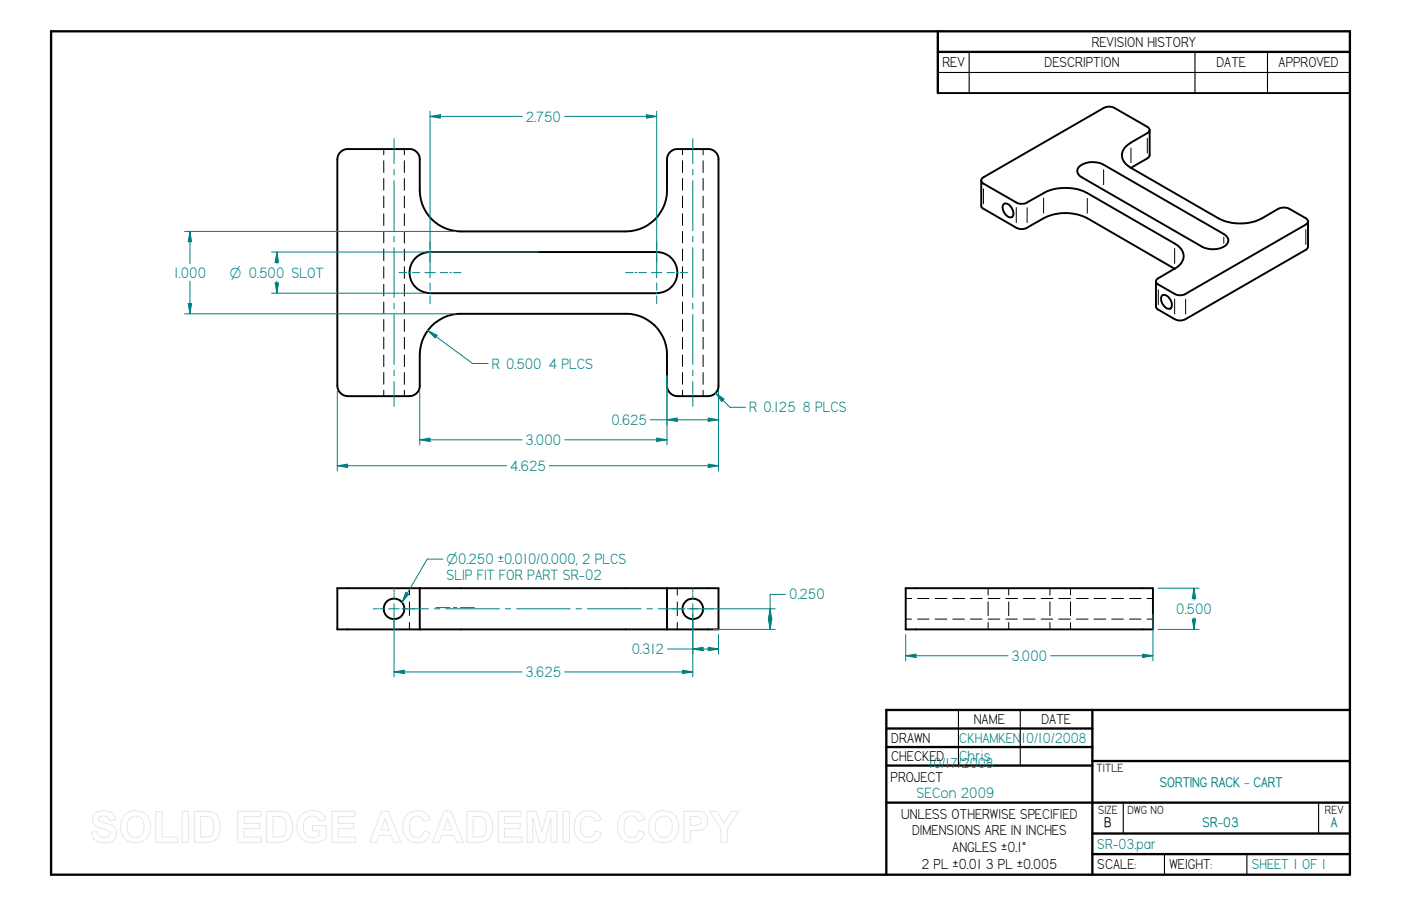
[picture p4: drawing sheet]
<svg xmlns="http://www.w3.org/2000/svg" width="432mm" height="279mm" viewBox="0 0 432 279" stroke-linecap="round" stroke-linejoin="round" font-family="sans-serif">
<g fill="none" stroke="#000" stroke-width=".72">
<path d="M15.7 9.7l400.4-.1v260.1h-400.4zM289.1 9.7v19M289.1 16h127M273.2 218.9v50.8M273.2 218.9h142.9M336.7 218.9v50.8M273.2 224.7h63.5M273.2 230.4h63.5M273.2 236.1h63.5M336.7 234.7h79.4M273.2 247.5h142.9M336.7 257h79.4"/>
<path d="M336.7 263.4h79.4"/>
</g>
<path d="M298.7 16v12.7M368.3 16v12.7M390.7 16v12.7M289.1 22.4h127M295.4 218.9v17.2M314.5 218.9v17.2M346.2 247.6v9.4M406.4 247.6v9.4M358.9 263.4v6.3M384.3 263.4v6.3" fill="none" stroke="#000" stroke-width=".34"/>
<g fill="none" stroke="#000" stroke-width=".59">
<path d="M289.1 28.7h127M205.6 49.1v9.6a12.6 12.6 0 0 1-12.7 12.7h-50.8a12.7 12.7 0 0 1-12.7-12.7v-9.6a3.1 3.1 0 0 0-3.2-3.1h-19.1a3.2 3.2 0 0 0-3.1 3.1v69.9a3.3 3.3 0 0 0 3.1 3.2M205.6 49.1a3.2 3.2 0 0 1 3.1-3.1h9.6a3.1 3.1 0 0 1 3.1 3.1v69.9a3.2 3.2 0 0 1-3.1 3.2h-9.6a3.3 3.3 0 0 1-3.1-3.2v-9.6M302.4 55.7v7.7l.1 .4 .6 .6M303.1 56.6l10.6 6.1 1.8 .1 1.1-.4M303.1 54.7a1.04 1.04 0 0 0-.7 1 1.04 1.04 0 0 0 .7 .9M333.4 54.7l37.1 21.4a7.2 7.2 0 0 0 7.5-.6 1.98 1.98 0 0 0-.8-3.3l-37.1-21.4a6.6 6.6 0 0 0-7.8 1.1 2.03 2.03 0 0 0 1.1 2.8M335.1 59.5l26.9 15.6a4.1 4.1 0 0 1 2.1 6l-2.1 1.8-26.9-15.6M335.1 59.6a14.9 14.9 0 0 0-13.5 0l-5.1 2.8M348.5 44l5.1-2.9a1.02 1.02 0 0 0 .7-1 1.02 1.02 0 0 0-.7-1l-10.6-6-1.2-.2-1.1 .2-37.6 21.6M348.6 44a4.1 4.1 0 0 0-2.1 6l2.1 1.8 26.9 15.5a15 15 0 0 0 13.5 0l5-3M354.3 40l-.1 8.2-.6 .7-5.1 2.9"/>
<path d="M127.9 79.8a6.4 6.4 0 0 1 4.6-2.1h69.9a6.4 6.4 0 0 1 6.4 6.4 6.4 6.4 0 0 1-6.4 6.3h-69.9a6.4 6.4 0 0 1-5.8-3.8 6.4 6.4 0 0 1 1.2-6.8zM303.1 64.3l10.6 6.1 1.8 .2 1.1-.4M309.2 63.1a1.49 1.49 0 0 1 2.3 .6l.6 1.1a1.48 1.48 0 0 1-.6 2.3 3.1 3.1 0 0 1-2.3-4zM335.1 67.3a14.9 14.9 0 0 0-13.5 0l-5.1 2.9M394 64.4l1.1-.3 1.8 .1 5.6 3.1a1.04 1.04 0 0 1 .6 1 1.04 1.04 0 0 1-.6 1l-37.1 21.3M403.1 68.2v7.9l-.3 .7-37.4 21.6M142 96.8h50.9a12.6 12.6 0 0 1 12.7 12.7M142.1 96.8a12.6 12.6 0 0 0-12.7 12.7v9.5a3.2 3.2 0 0 1-3.2 3.2h-19.1M356.3 86.8v7.7l.3 .7 5.9 3.4 1.8 .2 1.1-.4M357 87.7l5.5 3.2 1.8 .1 1.1-.4M358.1 91.3a1.49 1.49 0 0 1 2.2 .6l.8 1.6a1.19 1.19 0 0 1-.4 1.7 1.19 1.19 0 0 1-1.6-.5l-.8-.9-.4-1.1zM362 82.8l-5 3a1.02 1.02 0 0 0-.7 1 1.02 1.02 0 0 0 .7 1"/>
<path d="M104 181.4h117.4v12.7h-117.5zM129.4 181.4v12.7M205.6 181.4v12.7M279.1 194.1h76.2v-12.7h-76.2v12.7"/>
<circle cx="121.4" cy="187.7" r="3.2"/>
<circle cx="213.5" cy="187.7" r="3.2"/>
</g>
<g fill="none" stroke="#000" stroke-width=".31">
<path d="M118.3 46v1.7M118.3 49.6v3.6M118.3 55v3.6M124.6 45.9v1.9M124.6 49.6v3.6M124.6 55v3.7M210.4 46v1.7M210.4 49.6v3.6M210.4 55v3.6M216.7 45.9v1.9M216.7 49.6v3.6M216.7 55v3.7"/>
<path d="M303.1 58.3v4.5M340.1 52.3v4.6M348.6 45.6v4.6M353.6 42.6v4.6M118.3 60.5v3.6M118.3 65.9v3.6M118.3 71.4v3.5M118.3 76.8v3.6M124.6 60.5v3.6M124.6 65.9v3.7M124.6 71.4v3.6M124.6 76.8v3.6"/>
<path d="M210.4 60.5v3.6M210.4 65.9v3.6M210.4 71.4v3.5M210.4 76.8v3.6M216.7 60.5v3.6M216.7 65.9v3.7M216.7 71.4v3.6M216.7 76.8v3.6M313.2 64v4.6M316.6 64.1v4.6M321.6 61.1v4.6M335.1 61.2v4.5"/>
<path d="M362 76.6v4.6M377.2 73.1v2M402.5 70.8v4.6M118.3 82.3v3.5M118.3 87.7v3.6M118.3 93.1v3.6M118.3 98.6v3.6M124.6 82.3v3.6M124.6 87.7v3.6M124.6 93.1v3.7M124.6 98.6v3.6M210.4 82.3v3.5"/>
<path d="M210.4 87.7v3.6M210.4 93.1v3.6M210.4 98.6v3.6M216.7 82.3v3.6M216.7 87.7v3.6M216.7 93.1v3.7M216.7 98.6v3.6M357 89.4v4.5M362 92.2v4.6M365.4 92.3v4.6M118.3 104v3.6M118.3 109.5v3.5"/>
<path d="M118.3 114.9v3.6M124.6 104v3.7M124.6 109.5v3.6M124.6 114.9v3.6M210.4 104v3.6M210.4 109.5v3.5M210.4 114.9v3.6M216.7 104v3.7M216.7 109.5v3.6M216.7 114.9v3.6M118.3 120.4v1.8M124.6 120.4v1.8"/>
<path d="M210.4 120.4v1.8M216.7 120.4v1.8M126.2 181.4v2.1M126.2 185.6v4.2M126.2 192v2.1M208.7 181.4v2.1M208.7 185.6v4.3M208.7 192v2.1M279.1 184.6h1.9M279.1 190.9h1.8M282.8 184.6h3.6M282.8 190.9h3.5"/>
<path d="M288.2 184.6h3.6M288.2 190.9h3.6M293.7 184.6h3.6M293.7 190.9h3.6M299.1 184.6h3.6M299.1 190.9h3.6M304.5 181.4v2.1M304.5 185.6v4.3M304.5 192v2.1M304.5 184.6h3.7M304.5 190.9h3.6M310 184.6h3.6"/>
<path d="M310 190.9h3.6M310.9 181.4v2.1M310.9 185.6v4.3M310.9 192v2.1M315.4 184.6h3.7M315.4 190.9h3.6M320.9 184.6h3.6M320.9 190.9h3.5M323.6 181.4v2.1M323.6 185.6v4.3M323.6 192v2.1M326.3 184.6h3.6"/>
<path d="M326.3 190.9h3.6M329.9 181.4v2.1M329.9 185.6v4.2M329.9 192v2.1M331.8 184.6h3.6M331.8 190.9h3.6M337.2 184.6h3.6M337.2 190.9h3.6M342.6 184.6h3.7M342.6 190.9h3.6M348.1 184.6h3.6M348.1 190.9h3.6"/>
<path d="M353.5 184.6h1.8M353.5 190.9h1.8"/>
</g>
<g fill="none" stroke="#008080" stroke-width=".31">
<path d="M121.5 42.8v7.7M121.5 52.2v1.8M121.5 55.7v15.4M213.5 42.8v7.7M213.5 52.2v1.8M213.5 55.7v15.4M121.5 72.9v1.7M121.5 76.4v15.3M132.5 74.5v2.3M132.5 77.4v.6M132.5 78.6v2.3M202.4 74.5v2.3"/>
<path d="M202.4 77.4v.6M202.4 78.6v2.3M213.5 72.9v1.7M213.5 76.4v15.3M121.5 93.5v1.7M121.5 97v15.4M123 84.1h2.3M125.9 84.1h.6M127.1 84.1h2.3M130.9 84.1h3.3M132.5 82.5v3.1M132.5 87.2v2.3"/>
<path d="M132.5 90.1v.5M132.5 91.3v2.3M135.7 84.1h2.3M138.6 84.1h.5M139.8 84.1h2.3M192.8 84.1h2.4M195.8 84.1h.5M196.9 84.1h2.3M200.8 84.1h3.2M202.4 82.5v3.1M202.4 87.2v2.3M202.4 90.1v.5"/>
<path d="M202.4 91.3v2.3M205.6 84.1h2.3M208.5 84.1h.5M209.6 84.1h2.3M213.5 93.5v1.7M213.5 97v15.4M121.5 114.1v1.8M121.5 117.6v7.7M213.5 114.1v1.8M213.5 117.6v7.7M115.1 187.7h1.1M116.5 187.7h.3"/>
<path d="M117.1 187.7h1.2M119.8 187.7h3.2M121.5 181.4v1.2M121.5 182.9v.2M121.5 183.4v1.2M121.5 186.2v3.2M121.5 190.9v1.2M121.5 192.4v.2M121.5 193v1.1M123.8 187.7h8.3M133.9 187.7h1.7M134.3 187.4h4.4"/>
<path d="M137.4 187.7h16.5M139.7 187.4h1.1M141.9 187.4h4.3M155.7 187.7h1.7M159.2 187.7h16.5M177.5 187.7h1.7M181 187.7h16.6M199.3 187.7h1.8M202.9 187.7h8.3M211.9 187.7h3.2M213.5 181.4v1.2M213.5 182.9v.2"/>
<path d="M213.5 183.4v1.2M213.5 186.2v3.2M213.5 190.9v1.2M213.5 192.4v.2M213.5 193v1.1M216.7 187.7h1.1M218.1 187.7h.3M218.7 187.7h1.2M279.1 202.2l3.2-.5v1.1z"/>
</g>
<path d="M279.1 202.2l3.2-.5v1.1z" fill="#008080"/>
<path d="M352.2 201.7l3.1 .5-3.1 .6z" fill="none" stroke="#008080" stroke-width=".31"/>
<path d="M352.2 201.7l3.1 .5-3.1 .6z" fill="#008080"/>
<path d="M279.1 195.7v8.1M355.3 189.4v14.4M368 181.4l.5 3.2h-1zM279.1 202.2h31.6M323.8 202.2h31.5" fill="none" stroke="#008080" stroke-width=".31"/>
<path d="M368 181.4l.5 3.2h-1z" fill="#008080"/>
<path d="M367.5 190.9h1l-.5 3.2z" fill="none" stroke="#008080" stroke-width=".31"/>
<path d="M367.5 190.9h1l-.5 3.2z" fill="#008080"/>
<path d="M129.4 135.6l3.1-.5v1zM356.9 181.4h12.7M356.9 194.1h12.7M368 181.4v3.7M368 190.5v3.6" fill="none" stroke="#008080" stroke-width=".31"/>
<path d="M129.4 135.6l3.1-.5v1z" fill="#008080"/>
<path d="M202.4 135.1l3.2 .5-3.2 .5z" fill="none" stroke="#008080" stroke-width=".31"/>
<path d="M202.4 135.1l3.2 .5-3.2 .5z" fill="#008080"/>
<path d="M132.5 35.9l3.2-.5v1zM205.6 115.8v21.4M129.4 120.6v16.6M129.4 135.6h31.5M174.1 135.6h31.5" fill="none" stroke="#008080" stroke-width=".31"/>
<path d="M132.5 35.9l3.2-.5v1z" fill="#008080"/>
<path d="M199.2 35.4l3.2 .5-3.2 .5z" fill="none" stroke="#008080" stroke-width=".31"/>
<path d="M199.2 35.4l3.2 .5-3.2 .5z" fill="#008080"/>
<path d="M132.5 34.3v48.2M132.5 35.9h28.5M174 35.9h28.4M202.4 34.3v48.2M218.3 199.6l3.1 .6-3.1 .5z" fill="none" stroke="#008080" stroke-width=".31"/>
<path d="M218.3 199.6l3.1 .6-3.1 .5z" fill="#008080"/>
<path d="M213.5 200.2l3.2-.6v1.1z" fill="none" stroke="#008080" stroke-width=".31"/>
<path d="M213.5 200.2l3.2-.6v1.1z" fill="#008080"/>
<path d="M213.5 189.4v12.3M221.4 195.7v6M237.4 187.7l.5 3.2h-1.1zM205.7 200.2h15.7" fill="none" stroke="#008080" stroke-width=".31"/>
<path d="M237.4 187.7l.5 3.2h-1.1z" fill="#008080"/>
<path d="M236.8 190.9h1.1l-.5 3.2z" fill="none" stroke="#008080" stroke-width=".31"/>
<path d="M236.8 190.9h1.1l-.5 3.2z" fill="#008080"/>
<path d="M131.7 172.4l-7.8 13.4M212.7 187.7h26.2M219.9 194.1h19M242.1 183.3h-4.7v10.8" fill="none" stroke="#008080" stroke-width=".31"/>
<path d="M125.1 182.7l.8 .6-2 2.5z" fill="#008080"/>
<path d="M84.8 87.2h1.1l-.6 3.2zM131.7 172.4h4.8M125.1 182.7l.8 .6-2 2.5z" fill="none" stroke="#008080" stroke-width=".31"/>
<path d="M84.8 87.2h1.1l-.6 3.2z" fill="#008080"/>
<path d="M85.3 77.7l.6 3.2h-1.1z" fill="none" stroke="#008080" stroke-width=".31"/>
<path d="M85.3 77.7l.6 3.2h-1.1z" fill="#008080"/>
<path d="M83.7 77.7h82.2M85.3 77.7v3.7M83.7 90.4h47.3M85.3 86.7v3.7M131.8 101.9l13.9 10.2M131.9 101.9l2.8 1.5-.6 .8z" fill="none" stroke="#008080" stroke-width=".31"/>
<path d="M131.9 101.9l2.8 1.5-.6 .8z" fill="#008080"/>
<path d="M145.7 112.1h4.8M220.6 121.2l2.6 1.9-.8 .7zM220.6 121.2l4.4 4.4" fill="none" stroke="#008080" stroke-width=".31"/>
<path d="M220.6 121.2l2.6 1.9-.8 .7z" fill="#008080"/>
<path d="M58 93.6h1.1l-.6 3.2zM225 125.6h4.7" fill="none" stroke="#008080" stroke-width=".31"/>
<path d="M58 93.6h1.1l-.6 3.2z" fill="#008080"/>
<path d="M58.5 71.4l.6 3.1h-1.1z" fill="none" stroke="#008080" stroke-width=".31"/>
<path d="M58.5 71.4l.6 3.1h-1.1z" fill="#008080"/>
<path d="M56.9 71.4h83.6M58.5 71.3v10.1M56.9 96.8h83.6M58.5 86.7v10.1M210.4 206.7l3.1 .5-3.1 .5z" fill="none" stroke="#008080" stroke-width=".31"/>
<path d="M210.4 206.7l3.1 .5-3.1 .5z" fill="#008080"/>
<path d="M121.5 207.2l3.1-.5v1z" fill="none" stroke="#008080" stroke-width=".31"/>
<path d="M121.5 207.2l3.1-.5v1z" fill="#008080"/>
<path d="M218.3 128.9l3.1 .6-3.1 .5zM121.5 189.4v19.4M213.5 189.4v19.4M121.4 207.2h39.5M174 207.2h39.5" fill="none" stroke="#008080" stroke-width=".31"/>
<path d="M218.3 128.9l3.1 .6-3.1 .5z" fill="#008080"/>
<path d="M205.6 129.5l3.1-.6v1.1z" fill="none" stroke="#008080" stroke-width=".31"/>
<path d="M205.6 129.5l3.1-.6v1.1z" fill="#008080"/>
<path d="M205.6 115.8v15.2M200.4 129.5h21M221.4 120.6v10.4M218.3 143.1l3.1 .5-3.1 .6z" fill="none" stroke="#008080" stroke-width=".31"/>
<path d="M218.3 143.1l3.1 .5-3.1 .6z" fill="#008080"/>
<path d="M104 143.6l3.1-.5v1.1z" fill="none" stroke="#008080" stroke-width=".31"/>
<path d="M104 143.6l3.1-.5v1.1z" fill="#008080"/>
<path d="M104 120.6v24.6M221.4 120.6v24.6M103.9 143.6h52.3M169.2 143.6h52.2" fill="none" stroke="#008080" stroke-width=".31"/>
<g fill="none" stroke="#e6e6e6" stroke-width=".31">
<path d="M29.1 251a4.6 4.6 0 0 1 6 .2l.6 1.8-2 .1a1.81 1.81 0 0 0-1.5-1.5 1.81 1.81 0 0 0-1.8 1 2 2 0 0 0 2 1.2 3.6 3.6 0 0 1 3.5 2.7 3.1 3.1 0 0 1-3.8 3.4 3.4 3.4 0 0 1-3.9-3.3l1.8-.1a2.1 2.1 0 0 0 1.8 1.8 2.1 2.1 0 0 0 2.2-1.3 1.81 1.81 0 0 0-1.9-1.3 3.5 3.5 0 0 1-3.6-3l.2-1.1zM38.5 251.2a4.8 4.8 0 0 1 5.8-.5 4.8 4.8 0 0 1 2.1 5.4 4.7 4.7 0 0 1-5.5 3.8 4.7 4.7 0 0 1-3.7-5.6l.4-1.7zM39.9 252.5a2.56 2.56 0 0 1 2.8-.7 2.56 2.56 0 0 1 1.7 2.4 3.1 3.1 0 0 1-2 4 2.71 2.71 0 0 1-3.2-3.3 3.5 3.5 0 0 1 .7-2.4zM48 250.3h2v7.8h4.8v1.7h-6.8zM56.1 250.2h2v9.6h-2zM59.9 250.2h4.1a3.8 3.8 0 0 1 3.9 4.2 4.4 4.4 0 0 1-3 5.2l-5 .2zM61.8 251.8h1.9a2.51 2.51 0 0 1 2.2 3.2 3.2 3.2 0 0 1-1 2.9l-3.1 .2zM73.3 250.2h7.1v1.6h-5.2v2.1h4.9v1.6h-4.9v2.6h5.4v1.7h-7.3zM82.2 250.2h4.1a3.8 3.8 0 0 1 3.9 4.2 4.4 4.4 0 0 1-3 5.2l-5 .2zM84.2 251.8h1.8a2.51 2.51 0 0 1 2.2 3.2 3.2 3.2 0 0 1-1 2.9l-3 .2zM92.9 251.2a5.1 5.1 0 0 1 6.7 0l.8 1.7-1.9 .3a2.65 2.65 0 0 0-3.2-1.4 2.65 2.65 0 0 0-1.8 3 2.95 2.95 0 0 0 1.6 3.2 2.95 2.95 0 0 0 3.5-.6v-1.2h-2.3v-1.6h4.2v3.8a5.8 5.8 0 0 1-8.1-.4 5.5 5.5 0 0 1 .5-6.8zM102.3 250.2h7.1v1.6h-5.2v2.1h4.9v1.6h-4.9v2.6h5.4v1.7h-7.3z"/>
<path d="M117.6 250.2h2.1l3.8 9.6h-2.1l-.8-2.2h-3.8l-.8 2.2h-2zM118.7 252.4l1.3 3.6h-2.6zM125.4 251.3a4.1 4.1 0 0 1 7.1 1.5l-1.9 .5a2.22 2.22 0 0 0-2.6-1.6 2.22 2.22 0 0 0-1.8 2.4v.8a2.6 2.6 0 0 0 2.7 3.3l1.3-.7 .6-1.3 1.8 .6a4.3 4.3 0 0 1-5 3 4.3 4.3 0 0 1-3.4-4.7 5 5 0 0 1 1.2-3.8zM136.9 250.2h2.1l3.8 9.6h-2.1l-.8-2.2h-3.8l-.8 2.2h-2zM138 252.4l1.3 3.6h-2.6zM143.9 250.2h4.1a3.8 3.8 0 0 1 3.8 4.2 4.4 4.4 0 0 1-3 5.2l-4.9 .2zM145.8 251.8h1.9a2.51 2.51 0 0 1 2.2 3.2 3.2 3.2 0 0 1-1.1 2.9l-3 .2zM153.5 250.2h7.2v1.6h-5.2v2.1h4.8v1.6h-4.8v2.6h5.3v1.7h-7.3zM162.4 250.2h2.9l1.7 6.5 1.7-6.5h2.9v9.6h-1.8v-7.6l-1.9 7.6h-1.8l-1.9-7.6v7.6h-1.8zM173.6 250.2h1.9v9.6h-1.9zM178.2 251.3a4.1 4.1 0 0 1 7.1 1.5l-2 .5a2.22 2.22 0 0 0-2.5-1.6 2.22 2.22 0 0 0-1.8 2.4l-.1 .8a2.6 2.6 0 0 0 2.8 3.3l1.3-.7 .5-1.3 1.8 .6a4.3 4.3 0 0 1-5 3 4.3 4.3 0 0 1-3.3-4.7 5 5 0 0 1 1.2-3.8zM191.6 251.3a4.1 4.1 0 0 1 7 1.5l-1.9 .5a2.22 2.22 0 0 0-2.5-1.6 2.22 2.22 0 0 0-1.8 2.4l-.1 .8a2.6 2.6 0 0 0 2.8 3.3l1.2-.7 .6-1.3 1.8 .6a4.3 4.3 0 0 1-5 3 4.3 4.3 0 0 1-3.4-4.7 5 5 0 0 1 1.3-3.8z"/>
<path d="M201.3 251.2a4.8 4.8 0 0 1 5.7-.5 4.8 4.8 0 0 1 2.1 5.4 4.7 4.7 0 0 1-5.5 3.8 4.7 4.7 0 0 1-3.6-5.6l.4-1.7zM202.7 252.5a2.56 2.56 0 0 1 2.8-.7 2.56 2.56 0 0 1 1.6 2.4 3.1 3.1 0 0 1-2 4 2.71 2.71 0 0 1-3.1-3.3 3.5 3.5 0 0 1 .7-2.4zM210.8 250.2h4.5a2.99 2.99 0 0 1 2.8 3.4 2.99 2.99 0 0 1-3.5 2.5l-1.9 .1v3.6h-1.9zM212.7 251.8h2.1a1.39 1.39 0 0 1 1.3 1.7 1.39 1.39 0 0 1-1.8 1l-1.6 .1zM218.7 250.2h2.3l2.2 3.7 2.2-3.7h2.2l-3.4 5.5v4.1h-2v-4.1z"/>
</g>
<g font-size="5.2" fill="#008080">
<text x="162.1" y="37.5">2.750</text>
<text x="53.6" y="85.6">1.000</text>
<text x="151.6" y="113.7">R 0.500 4 PLCS</text>
<text x="188.4" y="131">0.625</text>
<text x="230.9" y="127.2">R 0.125 8 PLCS</text>
<text x="162" y="137.2">3.000</text>
<text x="157.3" y="145.2">4.625</text>
<text x="137.6" y="178.8">SLIP FIT FOR PART SR-02</text>
<text x="243.2" y="184.9">0.250</text>
<text x="362.5" y="189.4">0.500</text>
<text x="194.7" y="201.7">0.312</text>
<text x="311.8" y="203.8">3.000</text>
<text x="162" y="208.8">3.625</text>
<text x="295.7" y="234.7">Chris</text>
<text x="282.5" y="246.1">SECon 2009</text>
</g>
<g font-size="5">
<text x="336.5" y="14.4">REVISION HISTORY</text>
<text x="290.4" y="20.7">REV</text>
<text x="321.9" y="20.7">DESCRIPTION</text>
<text x="374.9" y="20.7">DATE</text>
<text x="394.1" y="20.7">APPROVED</text>
<text x="300.1" y="223.4">NAME</text>
<text x="321" y="223.4">DATE</text>
<text x="274.7" y="229.1">DRAWN</text>
<text x="274.7" y="234.8">CHECKED</text>
<text x="274.5" y="241.2">PROJECT</text>
<text x="277.7" y="252.6">UNLESS OTHERWISE SPECIFIED</text>
<text x="281.1" y="257.6">DIMENSIONS ARE IN INCHES</text>
<text x="293.5" y="262.8">ANGLES ±0.1°</text>
<text x="284" y="267.8">2 PL ±0.01 3 PL ±0.005</text>
<text x="338.2" y="268.1">SCALE:</text>
<text x="360.4" y="268.1">WEIGHT:</text>
</g>
<g font-size="5" fill="#008080">
<text x="295.7" y="229">CKHAMKEN</text>
<text x="314.7" y="229.1">10/10/2008</text>
<text x="286.2" y="236.8">10/17/2008</text>
<text x="338.2" y="261.7">SR-03.par</text>
<text x="385.8" y="268.1">SHEET 1 OF 1</text>
</g>
<g font-size="4.9" fill="#008080">
<text x="70.9" y="85.6">O 0.500 SLOT</text>
<text x="137.6" y="174">O0.250 u0.010/0.000, 2 PLCS</text>
</g>
<g font-size="4.8" fill="#008080">
<text x="357.4" y="242.7">SORTING RACK - CART</text>
<text x="370.7" y="255.1">SR-03</text>
<text x="410.2" y="255.1">A</text>
</g>
<text font-size="4.8" x="340.3" y="255.1">B</text>
<g font-size="4.1">
<text x="337.9" y="238.1">TITLE</text>
<text x="338.4" y="251">SIZE</text>
<text x="347.5" y="251">DWG NO</text>
<text x="408.3" y="251">REV</text>
</g>
</svg>
